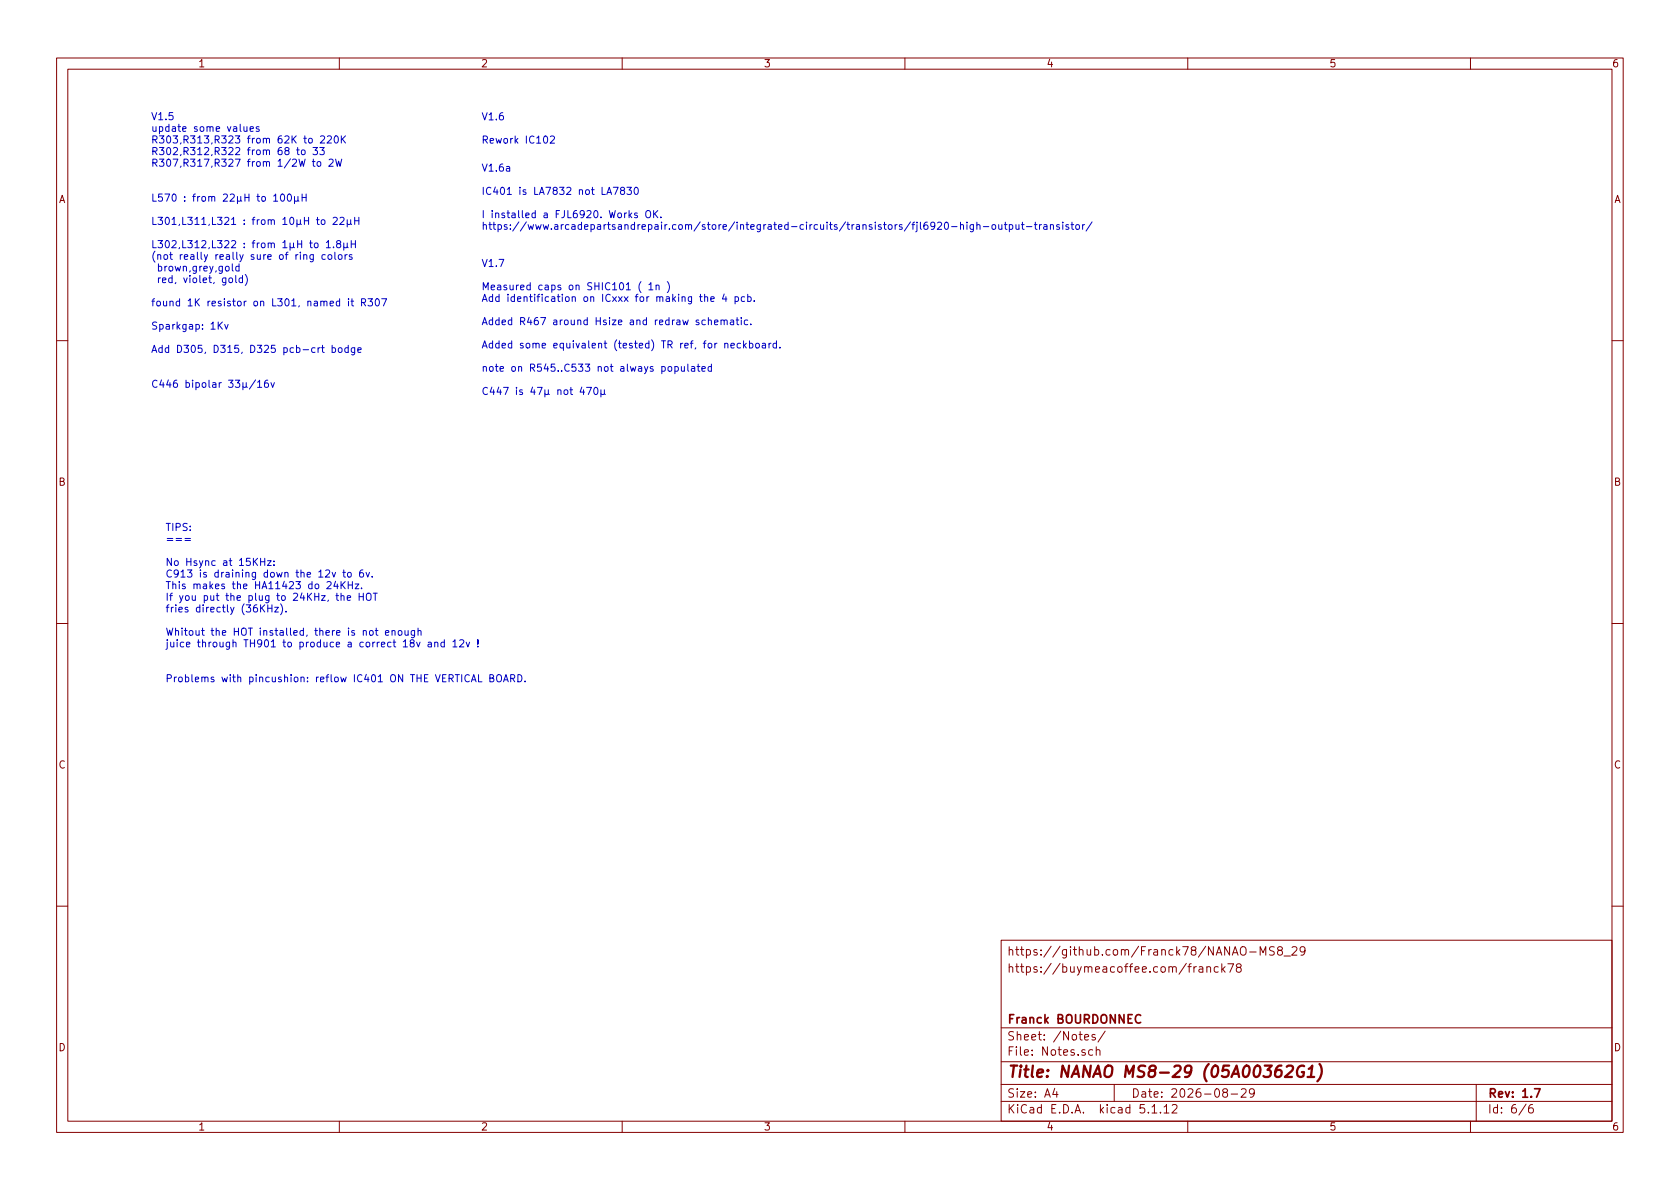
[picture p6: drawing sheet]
<svg xmlns="http://www.w3.org/2000/svg" width="297mm" height="210mm" viewBox="0 0 297 210" stroke-linecap="round" stroke-linejoin="round" font-family="sans-serif">
<g fill="none" stroke="#840000" stroke-width=".18">
<path d="M10 10.3h277v189.9h-277zM12 12.2h273v186.1h-273zM60 10.3v1.9M110 10.3v1.9M160 10.3v1.9M210 10.3v1.9M260 10.3v1.9M10 60.2h2M285 60.2h2M10 110.3h2M285 110.3h2M10 160.2h2"/>
<path d="M177 166.3h108v32h-108zM211.5 170.9l-.4 .3M212 171h.6l.1 .9M212.7 171.3l-.5 .1a.29 .29 0 0 0-.2 .2 .29 .29 0 0 0 .2 .3h.5M213.4 171.1l.1-.1a.37 .37 0 0 1 .5 .1v.8M213.4 170.9v1M215.4 171l-.4-.1-.3 .3 .1 .7h.6M216 170.4v1.5M216.2 171.4l.4 .5M216.6 170.9l-.6 .6M217.1 170.4h1l-.7 1.5M218.9 171.1l-.2-.2-.1-.2 .3-.3h.3l.3 .3-.1 .2-.7 .2a.48 .48 0 0 0 0 .7l.2 .1 .5-.1a.48 .48 0 0 0-.2-.7"/>
<path d="M221 168.3h1.1M222.8 168.9v-1.5l.5 1.1 .5-1.1v1.5M225.3 167.5l-.6-.1-.2 .3 .1 .3 .6 .3v.5l-.2 .1-.5-.1M226.2 168l-.3-.2 .1-.2 .2-.2 .4 .1 .1 .2v.2l-.7 .2a.48 .48 0 0 0 0 .7l.2 .1 .5-.1a.48 .48 0 0 0-.1-.7l-.2-.1M227 169.1h1.2M228.4 167.6l.3-.2h.3l.3 .4-.9 1.1h.9M230.7 168l-.2 .3h-.4l-.2-.3v-.3l.1-.2 .5-.1 .2 .2a1.19 1.19 0 0 1-.2 1.2l-.5 .1M285 160.2h2M60 198.3v1.9M110 198.3v1.9M160 198.3v1.9M177 194.8h108"/>
<path d="M177 191.8h108M177 187.8h108M177 181.8h108M186.5 192.5l-.4 1h1M186.8 193v1M191.8 183.4l.7-.1-.1-.3-.4-.1-.2 .2v.7h.6M193.2 185.7l-.4-.1-.3 .3 .1 .6 .2 .1 .4-.1M193.6 183l-.3-.1-.2 .2v.3l.5 .1v.3h-.5M193.8 185.7h.1a.37 .37 0 0 1 .6 .1v.8M193.8 185.1v1.5M195.4 182.3l-1.3 2M197 191.8v3"/>
<path d="M203.7 195.8l.4-.5v1.5M203.7 196.8h.8M205.2 196.7v.1M205.8 195.8l.4-.5v1.5M205.8 196.8h.9M207.3 195.5l.2-.2h.3l.3 .2v.3v.2l-.9 .8h.9M210 198.3v1.9M216.5 193.2l-.3-.3 .1-.2a.48 .48 0 0 1 .6-.1l.1 .2-.1 .3-.6 .1a.48 .48 0 0 0 0 .7l.2 .1 .5-.1v-.4l-.2-.3M217.7 193.5h1.1M219.5 192.7l.2-.2h.3l.3 .2v.3v.2l-.9 .8h.9M221.8 193.2l-.3 .3h-.3l-.3-.3v-.4l.2-.2 .4-.1 .2 .2a1.13 1.13 0 0 1-.2 1.2l-.4 .1M260 198.3v1.9"/>
<path d="M261 191.8v6.5M269.8 195.2l-1.2 2M271 195.3a.62 .62 0 0 0-.7 .7v.7l.3 .1 .4-.1 .1-.5-.1-.2-.4-.1-.3 .3"/>
</g>
<path d="M201.7 179.6a.7 .7 0 0 0-.9 .2 .7 .7 0 0 0 .1 .9 .55 .55 0 0 0 .8 .1M271.3 192.5h1l-.6 1.5" fill="none" stroke="#840000" stroke-width=".3"/>
<path d="M226.6 188.4a.89 .89 0 0 0-1.1 .9l-.1 .8 .2 .2a.66 .66 0 0 0 1-.2v-.7l-.3-.2a.69 .69 0 0 0-.8 .4M227.5 188.6l.3-.2h.5a.43 .43 0 0 1 .3 .6l-.1 .3-1.3 1.1h1.2M230.6 188.5a1.01 1.01 0 0 0-1.1 .3 1.01 1.01 0 0 0-.1 1.2 .65 .65 0 0 0 1.1 .3l.1-.7h-.4M231.2 190.4h1.2M231.4 189l.6-.6-.2 2M233.3 188.2a2.31 2.31 0 0 1-.4 3" fill="none" stroke="#840000" stroke-width=".41"/>
<g fill="none" stroke="#0000c2" stroke-width=".18">
<path d="M43.1 22.4l.1 .8h.3l.2-.1M43.7 22.4v.8M44.2 22.8l.6-.1v-.3h-.4l-.2 .2 .1 .6h.5M45.8 22.4h-.3l-.2 .2 .1 .2 .4 .1v.3h-.5M48.4 34.7l.3-.4v1.3M48.4 35.6h.7M49.7 34.4l.2-.1a.67 .67 0 0 1 .4 .6 .67 .67 0 0 1-.4 .7l-.3-.5zM50.9 34.4l.2-.1a.67 .67 0 0 1 .5 .6 .67 .67 0 0 1-.5 .7l-.2-.2-.1-.3zM52.1 34.7v1.3M52.4 26.5h.5M52.6 26.1v1.1l.3 .2M52.7 35.4l.2 .2"/>
<path d="M52.7 34.7l-.1 .8-.4 .1-.1-.2M53.4 26.6l.3-.1 .2 .1v.5l-.1 .2-.3 .1-.2-.2zM53.4 34.3v1.3M53.4 34.9h.7M54.1 34.3v1.3M54.7 24.5h.3l.2 .1v.5l-.1 .1-.3 .1-.2-.1v-.5zM55.2 28.6h.5M55.3 26.1h.8l-.4 .5 .4 .1v.4l-.2 .3-.6-.2M55.4 28.1v1.1l.3 .2M55.9 38.9h.5M56.1 38.4v1.1l.3 .2M56.2 28.6h.3l.2 .1-.1 .7h-.3l-.2-.2z"/>
<path d="M56.5 26.1h.8l-.4 .5 .4 .1v.5l-.2 .2-.6-.2M56.7 24.1l.4-.1 .3 .4-.8 .9h.8M56.8 39l.2-.1 .4 .1 .1 .5-.2 .1-.3 .1-.2-.1zM57.9 24.1l.5-.1 .2 .4-.1 .2-.7 .7h.8M58.2 28.3l.5-.2 .2 .4v.2l-.8 .7h.8M58.9 38.6l.5-.2 .2 .4-.7 .9h.7M59.3 24.1l.1-.1a.67 .67 0 0 1 .4 .7 .67 .67 0 0 1-.4 .6 .83 .83 0 0 1-.1-1.2zM59.3 28.1l.3 1.3 .3-.9 .2 .9 .3-1.3M60.1 38.6l.5-.2 .2 .4v.2l-.8 .7h.8M60.4 24v1.3M60.5 24.6l.6 .7M61.1 24l-.7 .8"/>
<path d="M61.4 38.9v1.2M62 39.5l.2 .2M62 38.9l-.1 .7-.3 .1-.2-.2M62.7 38.4v1.3M62.7 39h.7M63.4 38.4v1.3M97.3 24.2l.5-.2 .2 .4-.7 .9h.7M108.4 33.1h.9l-.6 1.3M110 33.7l-.3-.3 .3-.3h.2l.2 .3v.1l-.6 .2-.1 .2v.3l.3 .2 .3-.1 .1-.1v-.3l-.2-.2M110.8 33.1h.8l-.4 .5 .4 .1-.1 .6-.5 .1-.2-.1M111.3 38l.4 .5M111.7 37.7l-.5 .4"/>
<path d="M112.2 33.2l.2-.1a.67 .67 0 0 1 .5 .7 .67 .67 0 0 1-.5 .6l-.3-.5zM112.7 37.7h-.3l-.2 .1v.2l.5 .1v.3h-.5M114.2 37.4l.3-.2a.45 .45 0 0 1 .5 .5v.4l-.1 .3h-.5a.92 .92 0 0 1-.2-1zM115.6 37.2v1.3M115.7 37.8l.6 .7M116.3 37.2l-.7 .8M116.8 38.4v.1M167.1 39.4l.2-.1a.69 .69 0 0 1 .4 .6 .69 .69 0 0 1-.4 .7l-.3-.3v-.2zM169.8 39.8l.2-.1 .3 .1 .1 .8M169.8 39.3v1.3M171 39.3v.1M171 39.7v.9"/>
<path d="M172.1 39.7v1.2l-.2 .1-.3-.1M172.1 39.8l-.3-.1-.3 .2 .1 .6h.5M172.7 39.8l.2-.1 .3 .1 .1 .8M172.7 39.3v1.3M175.4 39.8l.2-.1 .4 .1v.5l-.1 .2-.3 .1-.2-.2zM176.6 39.7l.1 .8 .3 .1 .1-.2M177.1 39.7v.9M177.6 39.7h.5M177.7 39.3v1.1l.4 .2M178.5 39.8l.3-.1 .3 .2-.2 .6h-.4M178.5 39.7v1.3M179.6 39.7l.1 .8 .3 .1 .2-.2"/>
<path d="M180.2 39.7v.9M180.6 39.7h.5M180.8 39.3v1.1l.3 .2M182.9 39.7h.5M183.1 39.3v1.1l.3 .2M183.8 39.7v.9M184.1 39.7l-.3 .2M184.6 39.8h.5v.8M185.7 39.8l.2-.1 .3 .1 .1 .8M185.7 39.7v.9M187.3 39.8l-.3-.1-.2 .2 .1 .2 .4 .1v.3h-.5M187.9 39.3v.1"/>
<path d="M187.9 39.7v.9M188.9 39.8l-.3-.1-.2 .2 .1 .2 .4 .1v.3h-.5M189.4 39.7h.4M189.5 39.3v1.1l.3 .2M190.3 39.8l.3-.1 .2 .1v.7l-.4 .1-.2-.3zM191.4 39.7v.9M191.8 39.7l-.4 .2M193.1 39.2l-1.1 1.7M38.8 57.5l.5 .7M39.3 56.9l-.7 .8M39.7 57.4l.3 .8 .3-.8M40 47.1h.3l.2 .1-.1 .7h-.3l-.2-.2z"/>
<path d="M40.6 49.2l.3-.1 .2 .3v.4l-.2 .2-.3-.1-.1-.1zM41.1 46.7v1l.1 .2M41.7 48.7v1.1l.2 .2M42.3 47.1h-.4l-.2 .2 .1 .6h.5M42.3 46.7v1.2M42.9 49.2l-.4-.1-.2 .3 .1 .5h.5M42.9 48.7v1.3M43.4 48.5a1.4 1.4 0 0 1 0 2M55.4 45l-.1 1.2-.1 .1-.3-.1M55.4 45.1l-.4-.1-.2 .3 .1 .5h.5M55.7 43h.3l.2 .1-.1 .7h-.3l-.2-.2zM57.5 45.1l-.4-.1-.2 .3 .1 .5h.5"/>
<path d="M57.7 42.9l.4-.4v1.3M57.7 43.8h.7M58.1 45.1l.3-.1 .3 .3-.2 .5-.3 .1-.2-.3zM59 43.7v.1M59.2 44.6v1.1l.2 .2M59.8 43.1l-.2-.1v-.3l.4-.2 .2 .3v.2l-.6 .1-.1 .2 .1 .4 .2 .1h.3l.1-.2v-.3l-.2-.2M59.9 45.1l.3-.1 .3 .3v.3l-.3 .3-.3-.1-.1-.2zM60 53.3h-.3l-.2 .2 .1 .5h.4M60 52.8v1.3M60.8 43v1.2M61 45v.9M61.4 43.6l.2 .2"/>
<path d="M61.4 43l-.1 .8h-.3l-.2-.2M61.4 45l-.4 .3M61.6 52.8v.2M61.6 53.3v.8M62.1 53.3h.4M62.1 42.5v1.3M62.1 43.1h.7M62.2 45.1l-.3-.1-.2 .2 .1 .2 .4 .1v.3h-.5M62.2 52.8v1.1l.3 .2M62.8 42.5v1.3M63.9 53.5l.6-.1 .1-.4-.2-.2h-.5v1.3M64.2 53.5l.4 .6"/>
<path d="M65.1 52.8h.8l-.5 .5 .4 .1v.6l-.2 .1-.5-.1M66.5 52.9l.1-.1a.67 .67 0 0 1 .5 .7 .67 .67 0 0 1-.5 .6 .83 .83 0 0 1-.1-1.2zM67.5 52.8h.9l-.6 1.3M113.3 49.8a1.47 1.47 0 0 0 0 1.9M114.7 50.3l.4-.3v1.3M114.7 51.3h.7M116 50.5l.2-.1 .3 .1v.8M116 50.4v.9M118 49.8a1.4 1.4 0 0 1 0 1.9M123.7 52.5h.5M123.9 52v1.1l.3 .2M124.6 52.6l.2-.1h.3v.8"/>
<path d="M124.6 52v1.3M124.7 56.6h-.4l-.2 .2 .1 .6h.5M125.2 56.7l.2-.1h.3l.1 .8M125.2 56.2v1.2M125.7 52.9l.6-.1-.1-.3h-.3l-.2 .1v.7h.5M126.3 57l.6-.1v-.3h-.4l-.2 .2 .1 .6h.5M127.5 56.7l.2-.1h.3v.8M127.5 56.6v.8M128 52l-.3 .9h.8M128 56.8l.2-.2h.3l.1 .8M128.3 52.5v.8M129.2 56.6h.5v.8"/>
<path d="M129.7 56.9h-.4l-.2 .2 .1 .3h.5M130 52.5h.3l.3 .2-.1 .6h-.5M130 52.5v1.2M130.1 56.6h.5M130.3 56.2v1l.3 .2M131.1 56.2v.1M131.1 56.6v.8M131.6 52.5h-.3l-.2 .2 .1 .6h.4M132.2 52.5h.4l.2 .2-.1 .6h-.5M132.2 56.6h-.3l-.3 .2 .1 .6h.5M132.2 52v1.3M132.7 57.3v.1"/>
<path d="M133.3 53.2v.1M168.2 40.1h1M173.9 40.1h.9M181.5 40.1h.9M185.1 40l-.4 .1-.2 .2 .1 .2h.5M45.2 67.2l-1.1 1.6M45.5 67.6l.4-.4v1.3M45.5 68.5h.8M47.3 67.2l-.3 .1a.87 .87 0 0 0 0 1.2l.4-.1v-.6l-.4-.1-.2 .3M47.9 67.7l.3 .8 .3-.8M56.8 61.5h.5M57 61.1v1l.3 .2"/>
<path d="M58.7 61.5h.4l.2 .2-.1 .6h-.5M58.7 61.1v1.2M59.9 61.5h.3l.3 .2v.4l-.3 .2h-.3l-.1-.2zM61.6 61.5h-.4l-.2 .2 .1 .6h.5M61.6 61.1v1.2M62.7 61.5v1.1l-.2 .2-.3-.1M62.7 61.5h-.3l-.3 .2 .1 .6h.5M63.3 61.9l.6-.1-.1-.3h-.4l-.1 .2v.6h.5M102.9 68.4l-.3 .9h.8M103.2 68.9v.9M103.7 68.5h.9l-.6 1.3M105.1 68.6l.2-.1a.67 .67 0 0 1 .4 .6 .67 .67 0 0 1-.4 .7l-.3-.5z"/>
<path d="M106.2 68.9v1.3M106.9 69.6l.1 .2M106.9 68.9l-.1 .8-.3 .1-.3-.2M118.2 64.9l.2-.1 .3 .1 .1 .1-.1 .6-.3 .1-.2-.2zM119.3 64.9l.4-.1 .2 .2-.1 .6h-.5M119.3 64.8v1.3M120.5 64.8v.8l.3 .1 .2-.2M121 64.8v.9M121.6 64.4v1.1l.2 .2M122.3 64.9h.5v.8M122.8 65.1l-.4 .1-.2 .1 .1 .3h.5M123.2 64.8h.5"/>
<path d="M123.4 64.4v1.1l.3 .2M124.1 65.2l.6-.1-.1-.2-.3-.1-.2 .2 .1 .6h.4M125.8 64.9l-.4-.1-.2 .2 .1 .6h.5M125.8 64.4v1.3M128.1 60.8l.2-.1 .3 .1 .1 .7M129.2 61.1l.6-.1v-.2l-.4-.1-.2 .2 .1 .6h.5M130.9 60.8l-.3-.1-.3 .2 .2 .6h.4M131.5 60.3v1.2M131.6 61.1l.4 .4M132 60.7l-.5 .5M132.5 60.8l.4-.1 .2 .2-.1 .6h-.5M132.5 60.3v1.2"/>
<path d="M133.7 60.8l.3-.1 .3 .2-.2 .6h-.3l-.1-.1zM134.8 60.8h.5l.1 .7M135.4 61l-.5 .1-.2 .1 .1 .3h.6M136 60.7v.8M136.3 60.7l-.2 .1-.1 .1M137.3 60.8l-.4-.1-.2 .2 .1 .6h.5M137.3 60.3v1.2M137.9 61.4v.1M32.7 95.2h1M32.7 95.6h1M46.1 98.7v1.3M46.1 99.3h.7"/>
<path d="M46.8 98.7v1.3M47.3 99.2h.7l-.7 .8h.7M48.4 99.9v.1M48.4 99.2v.1M46.3 107.5l.5 .7M46.8 107l-.7 .7M47.3 107v1.2M47.3 107.6h.8M48.1 107v1.2M48.6 107.4h.6l-.6 .8h.6M49.6 106.8a1.47 1.47 0 0 1 0 1.9M50.6 108.1v.1"/>
<path d="M57.6 100.9l.5-.1 .2 .3-.1 .2-.7 .8h.8M57.8 103l.5-.2 .2 .2v.2v.2l-.7 .7h.7M58.7 101.2l.3 .9 .3-.9M59.3 102.8l-.3 .9h.8M59.4 105.3h.5M59.6 104.9v1.1l.3 .2M59.6 103.3v.8M60.3 105.5l.2-.2 .3 .1v.8M60.3 102.8v1.3M60.3 104.9v1.3M60.5 103.4l.5 .7M60.6 101.2h.5"/>
<path d="M60.8 100.8v1.1l.3 .2M61 102.8l-.7 .8M61.4 105.7l.6-.1-.1-.2-.3-.1-.2 .2v.6h.5M61.6 101.3l.3-.1 .2 .1-.1 .7-.3 .1-.3-.3zM61.6 102.8v1.3M61.6 103.4h.7M62.3 102.8v1.3M62.8 103.3h.6l-.6 .8h.6M63.5 104.9v1.3M63.5 105.5h.7M63.9 104v.1M64.2 100.8l-.4 .1a.87 .87 0 0 0 0 1.2l.4-.2v-.5l-.4-.1-.2 .2"/>
<path d="M64.2 104.9v1.3M64.7 101.2l.3 .9 .3-.9M64.8 105.1a.45 .45 0 0 1 .8 0 .92 .92 0 0 1-.3 1.1l-.4-.1a1.07 1.07 0 0 1-.1-1zM65.8 101.9v.2M66 104.9h.7M66.3 104.9v1.3M66.3 111.5h.5M66.5 111.1v1.1l.3 .1M68.1 111.9l.7-.1-.1-.2-.3-.1-.3 .2 .1 .6h.5M69.3 111.6l.2-.1 .3 .1v.7M69.3 111.5v.8M70.5 111.6l.3-.1 .3 .2-.2 .6h-.3l-.1-.1z"/>
<path d="M71.6 111.5l.1 .8h.3l.2-.1M72.2 111.5v.8M72.7 113.7l-.1-.1v-.3l.1-.2 .4 .1 .1 .4-.6 .1-.1 .2v.3l.2 .2 .4-.1 .1-.1v-.4l-.2-.1M73.3 111.5v1l-.2 .3-.4-.1M73.3 111.6l-.4-.1-.2 .2 .1 .6h.5M73.7 113.6l.3 .8 .3-.8M73.9 111.6l.2-.1 .3 .1v.7M73.9 111.1v1.2M75.7 113.6h.5l.1 .8M76.3 113.9h-.5l-.1 .2v.2h.6M76.9 113.7l.1-.1h.3l.1 .8M76.9 113.6v.8"/>
<path d="M78.6 113.6h-.4l-.2 .2 .1 .5h.5M78.6 113.1v1.3M80.1 113.5l.3-.4v1.3M80.1 114.4h.7M81.3 113.3l.5-.2 .2 .4-.8 .9h.8M82.4 113.6l.3 .8 .3-.8M84.5 114.3v.1M84.5 113.1v.8M84.6 119.3v1.3h.6M86.6 119.9h.5l.2-.2-.1-.3-.6-.1v1.3h.5l.2-.2v-.3l-.3-.2M87.9 119.5l.2-.2a.47 .47 0 0 1 .6 .4l-.1 .7-.2 .2-.4-.1a1 1 0 0 1-.1-1zM90.3 120l.6-.1 .1-.5-.2-.1h-.5v1.3"/>
<path d="M90.6 120l.4 .6M91.6 119.3a.64 .64 0 0 1 .7 .6 .64 .64 0 0 1-.7 .7zM89 120.6l.5-1.3 .4 1.3M89.2 120.2h.5M92.8 120.4v.2"/>
</g>
<text font-size="2.8" fill="#840000" x="178" y="190.5">Title: NANAO MS8-29 (05A00362G1)</text>
<g font-size="2.1" fill="#840000">
<text x="178" y="172">https://buymeacoffee.com/franck78</text>
<text x="178" y="169">https://github.com/Franck78/NANAO-MS8_29</text>
<text x="178" y="184">Sheet: /Notes/</text>
<text x="178" y="181">Franck BOURDONNEC</text>
<text x="178" y="186.7">File: Notes.sch</text>
<text x="178" y="196.9">KiCad E.D.A. kicad 5.1.12</text>
<text x="178" y="194.1">Size: A4</text>
<text x="200" y="194.1">Date: 2026-08-29</text>
<text x="263" y="194.1">Rev: 1.7</text>
<text x="263" y="196.9">Id: 6/6</text>
</g>
<g font-size="1.8" fill="#840000">
<text x="35" y="11.9">1</text>
<text x="85" y="11.9">2</text>
<text x="135" y="11.9">3</text>
<text x="185" y="11.9">4</text>
<text x="235" y="11.9">5</text>
<text x="285" y="11.9">6</text>
<text x="10.4" y="35.9">A</text>
<text x="285.4" y="35.9">A</text>
<text x="10.4" y="85.9">B</text>
<text x="285.4" y="85.9">B</text>
<text x="10.4" y="135.9">C</text>
<text x="285.4" y="135.9">C</text>
<text x="10.4" y="185.9">D</text>
<text x="285.4" y="185.9">D</text>
<text x="35" y="199.9">1</text>
<text x="85" y="199.9">2</text>
<text x="135" y="199.9">3</text>
<text x="185" y="199.9">4</text>
<text x="235" y="199.9">5</text>
<text x="285" y="199.9">6</text>
</g>
<g font-size="1.8" fill="#0000c2">
<text x="26.7" y="21.3">V1.5</text>
<text x="26.7" y="23.3">update some values</text>
<text x="85.1" y="21.3">V1.6</text>
<text x="26.7" y="25.4">R303,R313,R323 from 62K to 220K</text>
<text x="26.7" y="27.4">R302,R312,R322 from 68 to 33</text>
<text x="26.7" y="29.5">R307,R317,R327 from 1/2W to 2W</text>
<text x="85.1" y="25.4">Rework IC102</text>
<text x="26.7" y="35.7">L570 : from 22µH to 100µH</text>
<text x="85.1" y="30.3">V1.6a</text>
<text x="85.1" y="34.5">IC401 is LA7832 not LA7830</text>
<text x="26.7" y="39.8">L301,L311,L321 : from 10µH to 22µH</text>
<text x="85.1" y="38.6">I installed a FJL6920. Works OK.</text>
<text x="85.1" y="40.6">https://www.arcadepartsandrepair.com/store/integrated-circuits/transistors/fjl6920-high-output-transistor/</text>
<text x="26.7" y="43.9">L302,L312,L322 : from 1µH to 1.8µH</text>
<text x="26.7" y="45.9">(not really really sure of ring colors</text>
<text x="85.1" y="47.2">V1.7</text>
<text x="27.2" y="48">brown,grey,gold</text>
<text x="27.2" y="50.1">red, violet, gold)</text>
<text x="85.1" y="51.3">Measured caps on SHIC101 ( 1n )</text>
<text x="85.1" y="53.4">Add identification on ICxxx for making the 4 pcb.</text>
<text x="26.7" y="54.2">found 1K resistor on L301, named it R307</text>
<text x="26.7" y="58.3">Sparkgap: 1Kv</text>
<text x="85.1" y="57.5">Added R467 around Hsize and redraw schematic.</text>
<text x="26.7" y="62.4">Add D305, D315, D325 pcb-crt bodge</text>
<text x="85.1" y="61.6">Added some equivalent (tested) TR ref, for neckboard.</text>
<text x="85.1" y="65.7">note on R545..C533 not always populated</text>
<text x="26.7" y="68.6">C446 bipolar 33µ/16v</text>
<text x="85.1" y="69.8">C447 is 47µ not 470µ</text>
<text x="29.2" y="93.9">TIPS:</text>
<text x="29.2" y="96">===</text>
<text x="29.2" y="100.1">No Hsync at 15KHz:</text>
<text x="29.2" y="102.1">C913 is draining down the 12v to 6v.</text>
<text x="29.2" y="104.2">This makes the HA11423 do 24KHz.</text>
<text x="29.2" y="106.2">If you put the plug to 24KHz, the HOT</text>
<text x="29.2" y="108.3">fries directly (36KHz).</text>
<text x="29.2" y="112.4">Whitout the HOT installed, there is not enough</text>
<text x="29.2" y="114.5">juice through TH901 to produce a correct 18v and 12v !</text>
<text x="29.2" y="120.6">Problems with pincushion: reflow IC401 ON THE VERTICAL BOARD.</text>
</g>
</svg>
